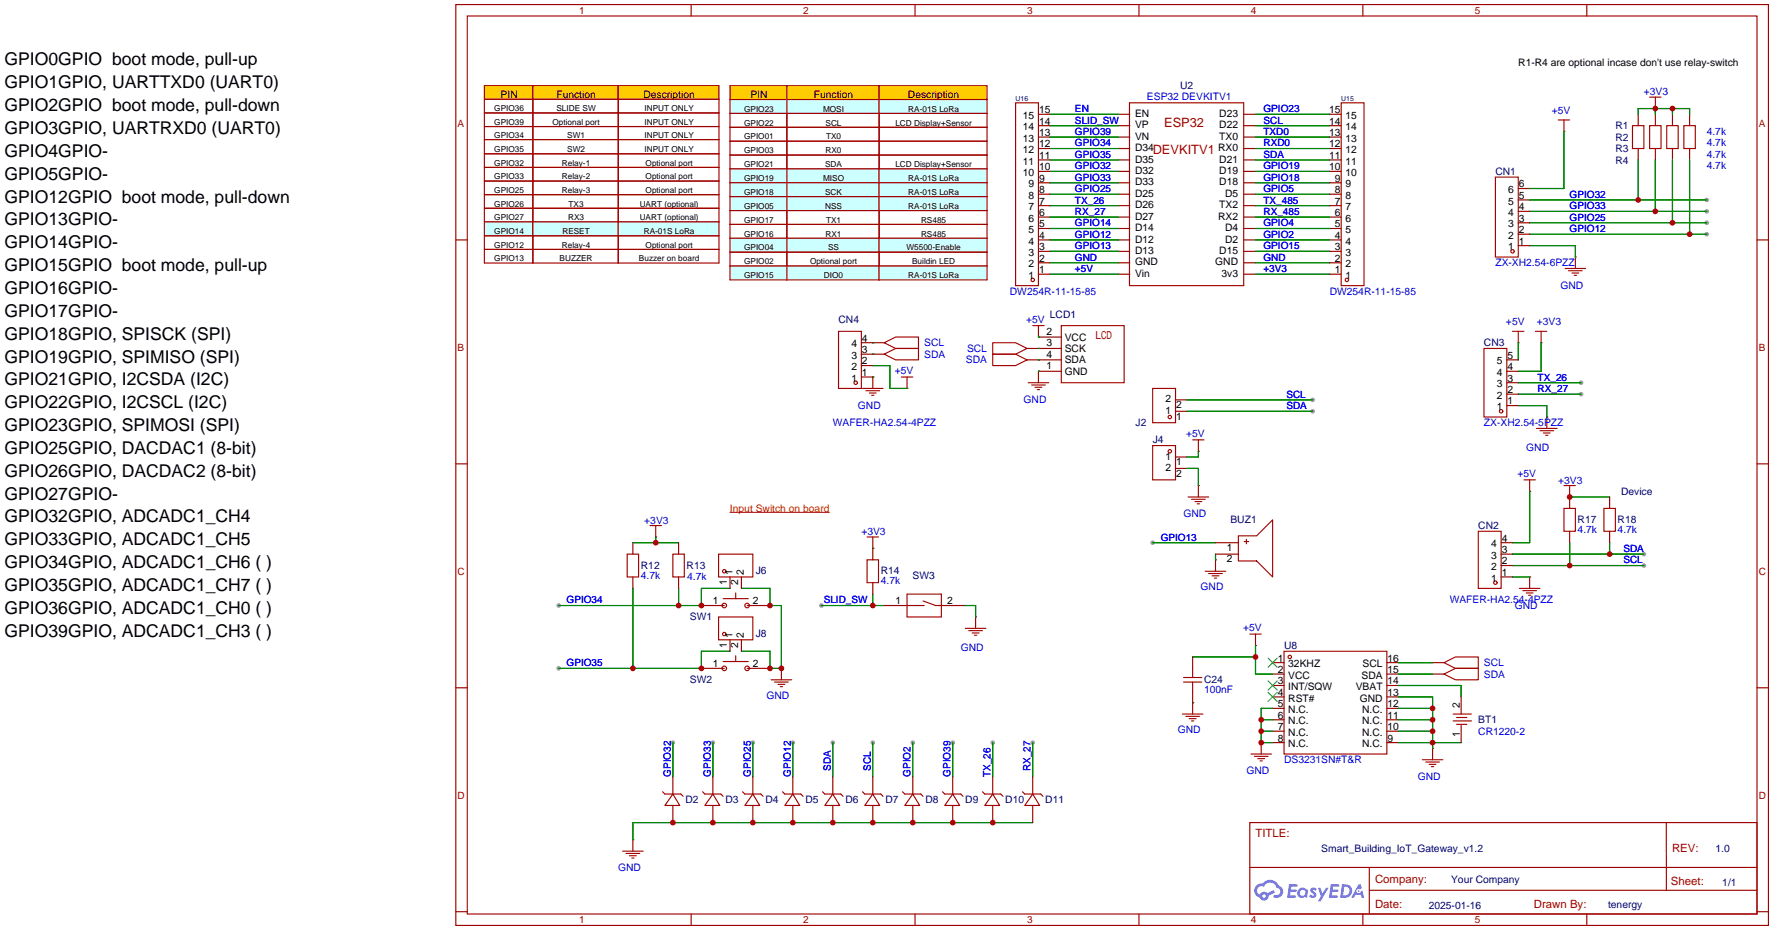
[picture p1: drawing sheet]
<svg xmlns="http://www.w3.org/2000/svg" width="394mm" height="207mm" viewBox="0 0 394 207" stroke-linecap="round" stroke-linejoin="round" font-family="sans-serif">
<g fill="#999">
<circle cx="256.3" cy="120.7" r=".51"/>
<circle cx="182.6" cy="134.6" r=".51"/>
<circle cx="124.2" cy="134.6" r=".51"/>
<circle cx="124.2" cy="148.6" r=".51"/>
<circle cx="365.5" cy="125.7" r=".51"/>
<circle cx="365.5" cy="123.2" r=".51"/>
<circle cx="351.5" cy="85.1" r=".51"/>
<circle cx="351.5" cy="87.6" r=".51"/>
<circle cx="149.6" cy="165.1" r=".51"/>
<circle cx="167.4" cy="165.1" r=".51"/>
<circle cx="158.5" cy="165.1" r=".51"/>
<circle cx="194.1" cy="165.1" r=".51"/>
<circle cx="202.9" cy="165.1" r=".51"/>
<circle cx="185.2" cy="165.1" r=".51"/>
<circle cx="176.3" cy="165.1" r=".51"/>
<circle cx="220.7" cy="165.1" r=".51"/>
<circle cx="229.6" cy="165.1" r=".51"/>
<circle cx="211.8" cy="165.1" r=".51"/>
<circle cx="379.5" cy="52.1" r=".51"/>
<circle cx="379.5" cy="49.5" r=".51"/>
<circle cx="379.5" cy="47" r=".51"/>
<circle cx="291.8" cy="91.4" r=".51"/>
<circle cx="291.8" cy="88.9" r=".51"/>
<circle cx="379.5" cy="44.5" r=".51"/>
</g>
<g fill="none" stroke="#a10000" stroke-width=".25">
<path d="M101.3 1h291.9v204.7h-291.9zM103.9 3.6h286.8v199.6h-286.8zM153.7 1v2.6M203.5 1v2.6M253.2 1v2.6M303 1v2.6M352.8 1v2.6M101.3 53.3h2.6M390.7 53.3h2.5M101.3 103.1h2.6M390.7 103.1h2.5M101.3 152.9h2.6"/>
<path d="M390.7 152.9h2.5M277.9 182.9h112.8v20.3h-112.8zM277.9 192.8h112.7M304.5 197.9h86.1M304.5 192.8v10.2M370.5 182.9v15M101.3 202.7h2.6M153.7 203.2v2.5M203.5 203.2v2.5M253.2 203.2v2.5M303 203.2v2.5M352.8 203.2v2.5"/>
<path d="M390.7 202.7h2.5"/>
</g>
<g fill="#5487ff">
<path d="M291.5 197.5l.5-.2 .4 .1 .3 .3-.2 .4a.33 .33 0 0 0-.3-.3 .33 .33 0 0 0-.3 .1v.1a.86 .86 0 0 1 .7 .7 .86 .86 0 0 1-.3 .8l-.6 .1-.7-.4 .4-.4 .5 .3 .2-.1v-.2a.88 .88 0 0 1-.6-1.3z"/>
<path d="M293 197.4h.6l.4 1.3 .8-1.3h.6l-1.8 3h-.6l.7-1.1z"/>
<path d="M286.6 196.6h1.7l.2 .1-.1 .4h-1.3l-.1 .6h1.1l.2 .3-.2 .3h-1.2l-.1 .8h1.2l.2 .2-.2 .2-1.8 .1z"/>
<path d="M295.9 196.6h1.6l.3 .1-.1 .4h-1.3l-.1 .6h1.1l.2 .3-.3 .3h-1.1l-.1 .8h1.2l.2 .2-.2 .2-1.8 .1z"/>
<path d="M302.1 196.6h.5l.2 .9-.4 .2a.5 .5 0 0 0-.8 .2 .5 .5 0 0 0 .3 .7 .5 .5 0 0 0 .7-.4l.3-.2 .4 1.6h-.5l-.2-.7h-1.2l-.4 .7h-.6z"/>
<path d="M298.4 196.6l-.4 3h.9a1.51 1.51 0 0 0 1.7-1.5 1.51 1.51 0 0 0-1.7-1.5zM298.9 197.1a1.02 1.02 0 0 1 1.1 1.2 1.02 1.02 0 0 1-1.4 .8z"/>
<path d="M288.9 197.6a1.11 1.11 0 0 0-.3 1.6 1.11 1.11 0 0 0 1.6 .2l.4 .2 .2-1.7-.4-.2a1.02 1.02 0 0 0-1.5-.1zM288.9 198.5a.67 .67 0 0 1 1.3 0 .67 .67 0 0 1-1.3 0z"/>
<path d="M279.3 196.9a1.58 1.58 0 0 0 .8 2.6 1.01 1.01 0 0 0 1.1 .7 1.01 1.01 0 0 0 .9-1.1l1.4-.7-.3-.5-1.4 .7-.2-.2a1.03 1.03 0 0 0-1.5 .5 1 1 0 0 1-.5-1.4 1 1 0 0 1 1.4-.3 1.49 1.49 0 0 1 1.6-1 1.49 1.49 0 0 1 1.3 1.2 .82 .82 0 0 1 .7 1.1 .82 .82 0 0 1-1.2 .5l-.2 .1v.3a1.4 1.4 0 0 0 1.9-.6 1.4 1.4 0 0 0-.8-1.9 2.19 2.19 0 0 0-3.7-.5l-.7 .1zM280.7 199.2a.39 .39 0 0 1 .7 0 .39 .39 0 0 1-.7 0z"/>
<circle cx="302.1" cy="198.1" r=".19"/>
</g>
<g fill="none" stroke="#870000" stroke-width=".25">
<path d="M248.7 25.4h2.5M248.7 27.9h2.5M248.7 30.5h2.5M248.7 33h2.5M248.7 35.6h2.5M248.7 38.1h2.5M276.6 25.4h2.5M276.6 27.9h2.5M276.6 30.5h2.5M276.6 33h2.5M276.6 35.6h2.5M276.6 38.1h2.5"/>
<path d="M364.2 25.4v2.5M364.2 33v2.6M368 24.1h.1M368 25.4v2.5M368 33v2.6M371.9 25.4v2.5M371.9 33v2.6M375.7 25.4v2.5M375.7 33v2.6M248.7 40.6h2.5M248.7 43.2h2.5M248.7 45.7h2.5"/>
<path d="M248.7 48.3h2.5M248.7 50.8h2.5M248.7 53.3h2.5M248.7 55.9h2.5M248.7 58.4h2.5M276.6 40.6h2.5M276.6 43.2h2.5M276.6 45.7h2.5M276.6 48.3h2.5M276.6 50.8h2.5M276.6 53.3h2.5M276.6 55.9h2.5"/>
<path d="M276.6 58.4h2.5M350.3 57.2h.1M248.7 61h2.5M276.6 61h2.5M337.6 76.2h.1M342.6 76.2h.1M261.4 91.4h2.5M261.4 88.9h2.5M343.9 92.7h.1M145.8 119.4h.1M261.4 101.6h2.5M261.4 104.1h2.5"/>
<path d="M266.4 108h.1M266.4 100.3h.1M340.1 109.2h.1M349 110.5h.1M349 110.5v2.5M349 118.1v2.6M357.9 110.5v2.5M357.9 118.1v2.6M140.7 120.7v2.5M140.7 128.3v2.5M150.9 120.7v2.5M150.9 128.3v2.5"/>
<path d="M156 134.6h5M162.3 128.3v2.5M164.8 128.3v2.5M166.1 134.6h5.1M194.1 121.9h.1M194.1 121.9v2.6M194.1 129.5v2.6M216.9 137.2h.1M270.3 124.5h.1M340.1 128.3h.1M156 148.6h5M162.3 142.2v2.6"/>
<path d="M164.8 142.2v2.6M166.1 148.6h5.1M173.7 148.6h.1M149.6 172.7v3.8M149.6 179.1v3.8M158.5 172.7v3.8M158.5 179.1v3.8M167.4 172.7v3.8M167.4 179.1v3.8M176.3 172.7v3.8M176.3 179.1v3.8M185.2 172.7v3.8"/>
<path d="M185.2 179.1v3.8M194.1 172.7v3.8M194.1 179.1v3.8M202.9 172.7v3.8M202.9 179.1v3.8M211.8 172.7v3.8M211.8 179.1v3.8M220.7 172.7v3.8M220.7 179.1v3.8M229.6 172.7v3.8M229.6 179.1v3.8M140.7 186.7h.1"/>
</g>
<g fill="none" stroke="#a10000" stroke-width=".25">
<path d="M251.1 22.9h25.4v40.6h-25.4zM363 27.9h2.5v5.1h-2.5zM366.8 27.9h2.5v5.1h-2.5zM366.8 21.6h2.5M368 21.6v2.5M370.6 27.9h2.5v5.1h-2.5zM374.4 27.9h2.5v5.1h-2.5zM348 59.7h4.6M350.3 57.2v2.5M336.3 73.7h2.5M337.6 73.7v2.5M341.4 73.7h2.5"/>
<path d="M342.6 73.7v2.5M348.7 60.2h3.1M349.5 60.7h1.5M350 61.2h.5M256.3 86.4h5.1v7.6h-5.1zM256.3 99.1h5.1v7.6h-5.1zM265.2 97.8h2.5M266.4 97.8v2.5M341.6 95.3h4.6M342.4 95.8h3M343.2 96.3h1.5M343.7 96.8h.5"/>
<path d="M343.9 92.7v2.6M144.5 116.8h2.6M145.8 116.8v2.6M192.8 119.4h2.5M194.1 119.4v2.5M264.2 110.5h4.5M264.9 111h3.1M265.7 111.5h1.5M266.2 112h.5M266.4 108v2.5M338.8 106.7h2.6M340.1 106.7v2.5"/>
<path d="M347.7 113h2.6v5.1h-2.6zM347.7 108h2.6M349 108v2.5M356.6 113h2.6v5.1h-2.6zM139.4 123.2h2.6v5.1h-2.6zM149.6 123.2h2.5v5.1h-2.5zM159.8 123.2h7.6v5.1h-7.6zM159.8 137.2h7.6v5h-7.6zM160.8 133.1h5.6M163.6 131.8v1.3M192.8 124.5h2.5v5h-2.5zM214.6 139.7h4.6"/>
<path d="M216.9 137.2v2.5M268 127h4.5M268.7 127.5h3.1M269.5 128h1.5M270 128.5h.5M270.3 124.5v2.5M337.8 130.8h4.6M338.6 131.3h3M339.3 131.8h1.6M339.9 132.3h.5M340.1 128.3v2.5M160.8 147.1h5.6"/>
<path d="M163.6 145.8v1.3M171.4 151.1h4.6M172.2 151.6h3.1M173 152.1h1.5M173.5 152.7h.5M173.7 148.6v2.5M215.4 140.2h3M216.2 140.7h1.5M216.7 141.2h.5M147.3 176l.5 .5h3.6l.5 .5M149.6 176.5l1.5 2.6h-3.3zM156.2 176l.5 .5h3.6l.5 .5"/>
<path d="M158.5 176.5l1.5 2.6h-3.3zM165.1 176l.5 .5h3.6l.5 .5M167.4 176.5l1.5 2.6h-3.3zM174 176l.5 .5h3.6l.5 .5M176.3 176.5l1.5 2.6h-3.3zM182.9 176l.5 .5h3.5l.6 .5M185.2 176.5l1.5 2.6h-3.3zM191.8 176l.5 .5h3.5l.5 .5M194.1 176.5l1.5 2.6h-3.3zM200.7 176l.5 .5h3.5l.5 .5M202.9 176.5l1.6 2.6h-3.3zM209.5 176l.6 .5h3.5l.5 .5"/>
<path d="M211.8 176.5l1.6 2.6h-3.3zM218.4 176l.5 .5h3.6l.5 .5M220.7 176.5l1.5 2.6h-3.3zM227.3 176l.5 .5h3.6l.5 .5M229.6 176.5l1.5 2.6h-3.3zM138.4 189.2h4.6M139.2 189.7h3M140 190.2h1.5M140.5 190.8h.5M140.7 186.7v2.5"/>
<circle cx="260.1" cy="92.7" r=".38"/>
<circle cx="260.1" cy="100.3" r=".38"/>
<circle cx="161" cy="134.6" r=".51"/>
<circle cx="161" cy="127" r=".38"/>
<circle cx="166.1" cy="134.6" r=".51"/>
<circle cx="161" cy="148.6" r=".51"/>
<circle cx="161" cy="141" r=".38"/>
<circle cx="166.1" cy="148.6" r=".51"/>
</g>
<g fill="none" stroke="#008700" stroke-width=".25">
<path d="M233.4 25.4h15.3M233.4 27.9h15.3M233.4 30.5h15.3M233.4 33h15.3M233.4 35.6h15.3M233.4 38.1h15.3M279.1 25.4h16.6M279.1 27.9h16.6M279.1 30.5h16.6M279.1 33h16.6M279.1 35.6h16.6M279.1 38.1h16.6"/>
<path d="M233.4 40.6h15.3M233.4 43.2h15.3M233.4 45.7h15.3M233.4 48.3h15.3M233.4 50.8h15.3M233.4 53.3h15.3M233.4 55.9h15.3M233.4 58.4h15.3M279.1 40.6h16.6M279.1 43.2h16.6M279.1 45.7h16.6M279.1 55.9h16.6"/>
<path d="M279.1 58.4h16.6M233.4 61h15.3M279.1 61h16.6M337.6 76.2v3.8M342.6 76.2v6.4h-5M337.6 85.1h13.9M337.6 87.6h13.9M337.6 90.2h6.3v2.5M145.8 119.4v1.3M340.1 109.2v11.5h-3.8M349 110.5h8.9M140.7 120.7h10.2"/>
<path d="M140.7 130.8v17.8M150.9 130.8v3.8M162.3 130.8h-6.3v3.8h-31.8M164.8 130.8h6.4v3.8h2.5v14h-2.5v-3.8h-6.4M182.6 134.6h14M194.1 121.9h.1M194.1 132.1v2.5M214.4 134.6h2.5v2.6M256.3 120.7h14M270.3 123.2v1.3M336.3 125.7h29.2M336.3 123.2h29.2"/>
<path d="M349 120.7v5M357.9 120.7v2.5M162.3 144.8h-6.3v3.8h-31.8M149.6 165.1v7.6M158.5 165.1v7.6M167.4 165.1v7.6M176.3 165.1v7.6M185.2 165.1v7.6M194.1 165.1v7.6M202.9 165.1v7.6M211.8 165.1v7.6M220.7 165.1v7.6"/>
<path d="M229.6 165.1v7.6M229.6 182.9h-88.9v3.8"/>
</g>
<path d="M107.7 19.1h10.8v3h-10.8z" fill="#fc0"/>
<path d="M107.7 19.1h10.8v3h-10.8z" fill="none" stroke="#a10000" stroke-width=".25"/>
<path d="M118.5 19.1h19v3h-19z" fill="#fc0"/>
<path d="M118.5 19.1h19v3h-19z" fill="none" stroke="#a10000" stroke-width=".25"/>
<path d="M137.5 19.1h22.4v3h-22.4z" fill="#fc0"/>
<path d="M107.7 25.1h52.2M107.7 28.1h52.2M107.7 31h52.2M107.7 34.2h52.2M107.7 37.2h52.2M118.5 22.1v27.2M159.9 22.1h-52.2v27.2h52.2v-30.2h-22.4v30.2M107.7 40.2h52.2M107.7 43.3h52.2M107.7 46.3h52.2" fill="none" stroke="#a10000" stroke-width=".25"/>
<path d="M107.7 49.3h10.8v3.1h-10.8z" fill="#cff"/>
<path d="M107.7 49.3h10.8v3.1h-10.8z" fill="none" stroke="#a10000" stroke-width=".25"/>
<path d="M118.5 49.3h19v3.1h-19z" fill="#cff"/>
<path d="M118.5 49.3h19v3.1h-19z" fill="none" stroke="#a10000" stroke-width=".25"/>
<path d="M137.5 49.3h22.4v3.1h-22.4z" fill="#cff"/>
<path d="M107.7 55.4h52.2M118.5 52.4v6.1M159.9 52.4h-52.2v6.1h52.2v-9.2h-22.4v9.2" fill="none" stroke="#a10000" stroke-width=".25"/>
<path d="M162.3 19.1h12.7v3h-12.7z" fill="#fc0"/>
<path d="M162.3 19.1h12.7v3h-12.7z" fill="none" stroke="#a10000" stroke-width=".25"/>
<path d="M175 19.1h20.5v3h-20.5z" fill="#fc0"/>
<path d="M175 19.1h20.5v3h-20.5z" fill="none" stroke="#a10000" stroke-width=".25"/>
<path d="M195.5 19.1h24v3h-24z" fill="#fc0"/>
<path d="M195.5 19.1h24v3h-24z" fill="none" stroke="#a10000" stroke-width=".25"/>
<path d="M162.3 22.1h12.7v3.1h-12.7z" fill="#cff"/>
<path d="M162.3 22.1h12.7v3.1h-12.7z" fill="none" stroke="#a10000" stroke-width=".25"/>
<path d="M175 22.1h20.5v3.1h-20.5z" fill="#cff"/>
<path d="M175 22.1h20.5v3.1h-20.5z" fill="none" stroke="#a10000" stroke-width=".25"/>
<path d="M195.5 22.1h24v3.1h-24z" fill="#cff"/>
<path d="M162.3 28.3h57.2M162.3 31.4h57.2M162.3 34.5h57.2M175 25.2v12.4M219.5 25.2h-57.2v12.4h57.2v-15.5h-24v15.5" fill="none" stroke="#a10000" stroke-width=".25"/>
<path d="M162.3 37.6h12.7v3h-12.7z" fill="#cff"/>
<path d="M162.3 37.6h12.7v3h-12.7z" fill="none" stroke="#a10000" stroke-width=".25"/>
<path d="M175 37.6h20.5v3h-20.5z" fill="#cff"/>
<path d="M175 37.6h20.5v3h-20.5z" fill="none" stroke="#a10000" stroke-width=".25"/>
<path d="M195.5 37.6h24v3h-24z" fill="#cff"/>
<path d="M195.5 37.6h24v3h-24z" fill="none" stroke="#a10000" stroke-width=".25"/>
<path d="M162.3 40.6h12.7v3.1h-12.7z" fill="#cff"/>
<path d="M162.3 40.6h12.7v3.1h-12.7z" fill="none" stroke="#a10000" stroke-width=".25"/>
<path d="M175 40.6h20.5v3.1h-20.5z" fill="#cff"/>
<path d="M175 40.6h20.5v3.1h-20.5z" fill="none" stroke="#a10000" stroke-width=".25"/>
<path d="M195.5 40.6h24v3.1h-24z" fill="#cff"/>
<path d="M195.5 40.6h24v3.1h-24z" fill="none" stroke="#a10000" stroke-width=".25"/>
<path d="M162.3 43.7h12.7v3.1h-12.7z" fill="#cff"/>
<path d="M162.3 43.7h12.7v3.1h-12.7z" fill="none" stroke="#a10000" stroke-width=".25"/>
<path d="M175 43.7h20.5v3.1h-20.5z" fill="#cff"/>
<path d="M175 43.7h20.5v3.1h-20.5z" fill="none" stroke="#a10000" stroke-width=".25"/>
<path d="M195.5 43.7h24v3.1h-24z" fill="#cff"/>
<path d="M162.3 49.9h57.2M175 46.8v6.2M219.5 46.8h-57.2v6.2h57.2v-9.3h-24v9.3" fill="none" stroke="#a10000" stroke-width=".25"/>
<path d="M162.3 53h12.7v3.1h-12.7z" fill="#cff"/>
<path d="M162.3 53h12.7v3.1h-12.7z" fill="none" stroke="#a10000" stroke-width=".25"/>
<path d="M175 53h20.5v3.1h-20.5z" fill="#cff"/>
<path d="M175 53h20.5v3.1h-20.5z" fill="none" stroke="#a10000" stroke-width=".25"/>
<path d="M195.5 53h24v3.1h-24z" fill="#cff"/>
<path d="M175 56.1v3M219.5 56.1h-57.2v3h57.2v-6.1h-24v6.1" fill="none" stroke="#a10000" stroke-width=".25"/>
<path d="M162.3 59.1h12.7v3.1h-12.7z" fill="#cff"/>
<path d="M162.3 59.1h12.7v3.1h-12.7z" fill="none" stroke="#a10000" stroke-width=".25"/>
<path d="M175 59.1h20.5v3.1h-20.5z" fill="#cff"/>
<path d="M175 59.1h20.5v3.1h-20.5z" fill="none" stroke="#a10000" stroke-width=".25"/>
<path d="M195.5 59.1h24v3.1h-24z" fill="#cff"/>
<g fill="none" stroke="#a10000" stroke-width=".25">
<path d="M225.8 22.9h5.1v40.6h-5.1zM298.2 22.9h5.1v40.6h-5.1zM332.5 39.4h5.1v17.8h-5.1zM346.5 26.7h2.5M347.7 26.7v2.5M195.5 59.1h24v3.1h-24zM186.4 73.7h5.1v12.7h-5.1zM196.6 78.7l2.5-1.2h5.1v2.5h-5.1zM196.6 76.2l2.5-1.3h5.1v2.6h-5.1zM220.7 76.2h5.1l2.5 1.3-2.5 1.2h-5.1zM220.7 78.7h5.1l2.5 1.3-2.5 1.3h-5.1zM229.6 72.4h2.6"/>
<path d="M230.9 72.4v2.5M236 72.4h13.9v12.7h-13.9zM329.9 77.5h5.1v15.2h-5.1zM191.8 86.4h4.5M192.5 86.9h3.1M193.3 87.4h1.5M193.8 87.9h.5M194.1 83.8v2.6M200.4 83.8h2.5M201.7 83.8v2.6M228.6 85.1h4.6M229.4 85.6h3"/>
<path d="M230.1 86.1h1.5M230.6 86.6h.5M230.9 82.6v2.5M275.3 119.1h4.1l3.6-3.5v12.7l-3.6-3.6h-4.1zM277.1 119.9v1M328.7 118.1h5.1v12.7h-5.1zM201.7 132.1h7.6v5.1h-7.6zM201.7 134.6h3.8M205.2 133.6l2.8 1h1.3M276.6 120.4h1M262.9 158.8h4.6M263.1 151.6h4.1"/>
<path d="M263.1 150.6h4.1M263.7 159.3h3M264.4 159.8h1.5M265.2 148.6v2M265.2 151.6v2.1M265.2 156.2v2.6M277.9 141h2.5M279.1 141v2.5M285.5 144.8h22.9v22.8h-22.9zM321.1 147.3l2.5-1.2h5.1v2.5h-5.1zM321.1 149.9l2.5-1.3h5.1v2.5h-5.1zM323.1 158.8h4.1"/>
<path d="M323.8 159.5h2.3M264.9 160.3h.5M278.1 167.6h4.6M278.9 168.1h3M279.7 168.7h1.5M280.2 169.2h.5M280.4 165.1v2.5M316.2 168.9h4.6M317 169.4h3M317.8 169.9h1.5M318.3 170.4h.5M318.5 166.4v2.5"/>
<path d="M323.1 160.3h4.1M323.8 161h2.3"/>
<circle cx="336.3" cy="55.9" r=".38"/>
<circle cx="229.6" cy="62.2" r=".38"/>
<circle cx="299.5" cy="62.2" r=".38"/>
<circle cx="190.2" cy="85.1" r=".38"/>
<circle cx="333.8" cy="91.4" r=".38"/>
<circle cx="332.5" cy="129.5" r=".38"/>
<circle cx="286.8" cy="146.1" r=".38"/>
</g>
<g fill="none" stroke="#008700" stroke-width=".25">
<path d="M347.7 29.2v12.7h-7.6M364.2 25.4v-1.3h11.5v1.3M364.2 35.6v8.9M368 24.1v1.3M368 35.6v11.4M371.9 24.1v1.3M371.9 35.6v13.9M375.7 35.6v16.5M279.1 50.8h16.6M279.1 48.3h16.6M279.1 53.3h16.6M340.1 52.1h39.4"/>
<path d="M340.1 49.5h39.4M340.1 47h39.4M340.1 54.6h10.2v2.6M340.1 44.5h39.4M194.1 78.7h.1M194.1 76.2h.1M230.9 74.9h.1M230.9 77.5h.1M194.1 83.8h.1M194.1 81.3h3.8v5.1h3.8M230.9 82.6h.1M230.9 80h.1"/>
<path d="M263.9 91.4h27.9M263.9 88.9h27.9M263.9 104.1h2.5v3.9M266.4 100.3v1.3h-2.5M336.3 128.3h3.8M265.2 156.2h.1M265.2 146.1h13.9M279.1 143.5v6.4h3.9M283 157.5h-2.6v7.6h2.6M310.9 147.3h7.6M310.9 149.9h7.6M310.9 154.9h7.6v11.5"/>
<path d="M310.9 157.5h7.6M310.9 152.4h14v2.5M280.4 162.6h2.6M280.4 160h2.6M310.9 165.1h14M310.9 162.6h7.6M310.9 160h7.6"/>
</g>
<g fill="none" stroke="#870000" stroke-width=".25">
<path d="M230.9 38.1h2.5M230.9 35.6h2.5M230.9 33h2.5M230.9 30.5h2.5M230.9 27.9h2.5M230.9 25.4h2.5M295.7 38.1h2.5M295.7 35.6h2.5M295.7 33h2.5M295.7 30.5h2.5M295.7 27.9h2.5M295.7 25.4h2.5"/>
<path d="M347.7 29.2h.1M230.9 58.4h2.5M230.9 55.9h2.5M230.9 53.3h2.5M230.9 50.8h2.5M230.9 48.3h2.5M230.9 45.7h2.5M230.9 43.2h2.5M230.9 40.6h2.5M295.7 58.4h2.5M295.7 55.9h2.5M295.7 53.3h2.5"/>
<path d="M295.7 50.8h2.5M295.7 48.3h2.5M295.7 45.7h2.5M295.7 43.2h2.5M295.7 40.6h2.5M337.6 54.6h2.5M337.6 52.1h2.5M337.6 49.5h2.5M337.6 47h2.5M337.6 44.5h2.5M337.6 41.9h2.5M191.5 78.7h5.1"/>
<path d="M191.5 76.2h5.1M228.3 77.5h7.7M230.9 74.9h.1M230.9 74.9h5.1M230.9 61h2.5M295.7 61h2.5M191.5 83.8h2.6M191.5 81.3h2.6M194.1 83.8h.1M201.7 86.4h.1M228.3 80h7.7M230.9 82.6h.1"/>
<path d="M230.9 82.6h5.1M335 82.6h2.6M335 80h2.6M335 90.2h2.6M335 87.6h2.6M335 85.1h2.6M196.6 134.6h5.1M209.3 134.6h5.1M270.3 123.2h5M270.3 120.7h5M333.8 128.3h2.5M333.8 125.7h2.5"/>
<path d="M333.8 123.2h2.5M333.8 120.7h2.5M265.2 156.2h.1M265.2 146.1v2.5M265.2 153.7v2.5M279.1 143.5h.1M283 147.3h2.5M283 149.9h2.5M283 152.4h2.5M283 154.9h2.5M283 157.5h2.5M308.4 147.3h2.5"/>
<path d="M308.4 149.9h2.5M308.4 152.4h2.5M308.4 154.9h2.5M308.4 157.5h2.5M318.5 147.3h2.6M318.5 149.9h2.6M324.9 154.9v3.9M280.4 165.1h.1M283 160h2.5M283 162.6h2.5M283 165.1h2.5M308.4 160h2.5"/>
<path d="M308.4 162.6h2.5M308.4 165.1h2.5M318.5 166.4h.1M324.9 161.3v3.8"/>
</g>
<path d="M162.3 113.9h22.1" fill="none" stroke="#f00" stroke-width=".22"/>
<path d="M281.9 146.3l2.1 2M281.9 151.4l2.1 2M281.9 153.9l2.1 2.1M284 146.3l-2.1 2M284 151.4l-2.1 2M284 153.9l-2.1 2.1" fill="none" stroke="#3c3" stroke-width=".25"/>
<g fill="#c00">
<circle cx="194.1" cy="134.6" r=".63"/>
<circle cx="145.8" cy="120.6" r=".63"/>
<circle cx="150.9" cy="134.6" r=".63"/>
<circle cx="156" cy="134.6" r=".63"/>
<circle cx="156" cy="148.6" r=".63"/>
<circle cx="140.7" cy="148.6" r=".63"/>
<circle cx="349" cy="125.7" r=".63"/>
<circle cx="357.9" cy="123.2" r=".63"/>
<circle cx="220.7" cy="182.9" r=".63"/>
<circle cx="211.8" cy="182.9" r=".63"/>
<circle cx="202.9" cy="182.9" r=".63"/>
<circle cx="194.1" cy="182.9" r=".63"/>
<circle cx="185.2" cy="182.9" r=".63"/>
<circle cx="176.3" cy="182.9" r=".63"/>
<circle cx="167.4" cy="182.9" r=".63"/>
<circle cx="158.5" cy="182.9" r=".63"/>
<circle cx="149.6" cy="182.9" r=".63"/>
<circle cx="349" cy="110.5" r=".63"/>
<circle cx="171.2" cy="148.6" r=".63"/>
<circle cx="173.7" cy="148.6" r=".63"/>
<circle cx="171.2" cy="134.6" r=".63"/>
<circle cx="371.9" cy="24.1" r=".63"/>
<circle cx="368" cy="24.1" r=".63"/>
<circle cx="375.7" cy="52.1" r=".63"/>
<circle cx="371.9" cy="49.5" r=".63"/>
<circle cx="368" cy="47" r=".63"/>
<circle cx="318.5" cy="165.1" r=".63"/>
<circle cx="318.5" cy="162.6" r=".63"/>
<circle cx="318.5" cy="160" r=".63"/>
<circle cx="318.5" cy="157.5" r=".63"/>
<circle cx="279.1" cy="146" r=".63"/>
<circle cx="280.4" cy="165.1" r=".63"/>
<circle cx="280.4" cy="162.6" r=".63"/>
<circle cx="280.4" cy="160" r=".63"/>
<circle cx="364.2" cy="44.4" r=".63"/>
</g>
<g font-size="3.9">
<text x="1" y="14.6">GPIO0GPIO boot mode, pull-up</text>
<text x="1" y="19.6">GPIO1GPIO, UARTTXD0 (UART0)</text>
<text x="1" y="24.7">GPIO2GPIO boot mode, pull-down</text>
<text x="1" y="29.8">GPIO3GPIO, UARTRXD0 (UART0)</text>
<text x="1" y="34.9">GPIO4GPIO-</text>
<text x="1" y="40">GPIO5GPIO-</text>
<text x="1" y="45">GPIO12GPIO boot mode, pull-down</text>
<text x="1" y="50.1">GPIO13GPIO-</text>
<text x="1" y="55.2">GPIO14GPIO-</text>
<text x="1" y="60.3">GPIO15GPIO boot mode, pull-up</text>
<text x="1" y="65.4">GPIO16GPIO-</text>
<text x="1" y="70.4">GPIO17GPIO-</text>
<text x="1" y="75.5">GPIO18GPIO, SPISCK (SPI)</text>
<text x="1" y="80.6">GPIO19GPIO, SPIMISO (SPI)</text>
<text x="1" y="85.7">GPIO21GPIO, I2CSDA (I2C)</text>
<text x="1" y="90.8">GPIO22GPIO, I2CSCL (I2C)</text>
<text x="1" y="95.8">GPIO23GPIO, SPIMOSI (SPI)</text>
<text x="1" y="100.9">GPIO25GPIO, DACDAC1 (8-bit)</text>
<text x="1" y="106">GPIO26GPIO, DACDAC2 (8-bit)</text>
<text x="1" y="111.1">GPIO27GPIO-</text>
<text x="1" y="116.2">GPIO32GPIO, ADCADC1_CH4</text>
<text x="1" y="121.2">GPIO33GPIO, ADCADC1_CH5</text>
<text x="1" y="126.3">GPIO34GPIO, ADCADC1_CH6 ( )</text>
<text x="1" y="131.4">GPIO35GPIO, ADCADC1_CH7 ( )</text>
<text x="1" y="136.5">GPIO36GPIO, ADCADC1_CH0 ( )</text>
<text x="1" y="141.6">GPIO39GPIO, ADCADC1_CH3 ( )</text>
</g>
<g font-size="2.9" fill="#a00000">
<text x="258.8" y="28.3">ESP32</text>
<text x="256.3" y="34.1">DEVKITV1</text>
</g>
<g font-size="2.5" fill="#a00000">
<text x="279.1" y="186">TITLE:</text>
<text x="371.8" y="189.4">REV:</text>
<text x="305.7" y="196.3">Company:</text>
<text x="371.5" y="196.7">Sheet:</text>
<text x="305.7" y="201.8">Date:</text>
<text x="341" y="201.9">Drawn By:</text>
</g>
<text font-size="2.4" fill="#a00000" x="243.6" y="75.5">LCD</text>
<g font-size="2.3">
<text x="337.6" y="14.8">R1-R4 are optional incase don't use relay-switch</text>
<text x="111.3" y="21.9">PIN</text>
<text x="123.7" y="21.9">Function</text>
<text x="143.1" y="21.9">Description</text>
<text x="166.8" y="21.9">PIN</text>
<text x="180.9" y="21.9">Function</text>
<text x="201.9" y="21.9">Description</text>
<text x="227.4" y="29">14</text>
<text x="227.4" y="26.4">15</text>
<text x="231" y="27.7">14</text>
<text x="231" y="25.1">15</text>
<text x="252.4" y="26">EN</text>
<text x="252.4" y="28.5">VP</text>
<text x="271.1" y="26">D23</text>
<text x="271.1" y="28.5">D22</text>
<text x="295.5" y="27.7">14</text>
<text x="295.5" y="25.1">15</text>
<text x="299.1" y="29">14</text>
<text x="299.1" y="26.4">15</text>
<text x="227.4" y="34">12</text>
<text x="227.4" y="31.5">13</text>
<text x="231" y="35.3">11</text>
<text x="231" y="32.8">12</text>
<text x="231" y="30.2">13</text>
<text x="252.4" y="31.1">VN</text>
<text x="252.4" y="33.6">D34</text>
<text x="270.8" y="33.6">RX0</text>
<text x="271.1" y="31.1">TX0</text>
<text x="295.5" y="35.3">11</text>
<text x="295.5" y="32.8">12</text>
<text x="295.5" y="30.2">13</text>
<text x="299.1" y="34">12</text>
<text x="299.1" y="31.5">13</text>
<text x="227.4" y="39.1">10</text>
<text x="227.4" y="36.6">11</text>
<text x="228.7" y="41.7">9</text>
<text x="231" y="40.4">9</text>
<text x="231" y="37.8">10</text>
<text x="252.4" y="36.1">D35</text>
<text x="252.4" y="38.7">D32</text>
<text x="252.4" y="41.2">D33</text>
<text x="271.1" y="36.1">D21</text>
<text x="271.1" y="38.7">D19</text>
<text x="271.1" y="41.2">D18</text>
<text x="295.5" y="37.8">10</text>
<text x="296.8" y="40.4">9</text>
<text x="299.1" y="41.7">9</text>
<text x="299.1" y="39.1">10</text>
<text x="299.1" y="36.6">11</text>
<text x="337.7" y="41.7">6</text>
<text x="228.7" y="46.7">7</text>
<text x="228.7" y="44.2">8</text>
<text x="231" y="45.5">7</text>
<text x="231" y="42.9">8</text>
<text x="252.4" y="43.8">D25</text>
<text x="252.4" y="46.3">D26</text>
<text x="271.1" y="46.3">TX2</text>
<text x="272.4" y="43.8">D5</text>
<text x="296.8" y="45.5">7</text>
<text x="296.8" y="42.9">8</text>
<text x="299.1" y="46.7">7</text>
<text x="299.1" y="44.2">8</text>
<text x="335.4" y="45.5">5</text>
<text x="335.4" y="42.9">6</text>
<text x="337.7" y="46.7">4</text>
<text x="337.7" y="44.2">5</text>
<text x="228.7" y="51.8">5</text>
<text x="228.7" y="49.3">6</text>
<text x="231" y="53.1">4</text>
<text x="231" y="50.5">5</text>
<text x="231" y="48">6</text>
<text x="252.4" y="48.8">D27</text>
<text x="252.4" y="51.4">D14</text>
<text x="252.4" y="53.9">D12</text>
<text x="270.8" y="48.8">RX2</text>
<text x="272.4" y="51.4">D4</text>
<text x="272.4" y="53.9">D2</text>
<text x="296.8" y="53.1">4</text>
<text x="296.8" y="50.5">5</text>
<text x="296.8" y="48">6</text>
<text x="299.1" y="51.8">5</text>
<text x="299.1" y="49.3">6</text>
<text x="335.4" y="53.1">2</text>
<text x="335.4" y="50.5">3</text>
<text x="335.4" y="48">4</text>
<text x="337.7" y="51.8">2</text>
<text x="337.7" y="49.3">3</text>
<text x="228.7" y="59.4">2</text>
<text x="228.7" y="56.9">3</text>
<text x="228.7" y="54.4">4</text>
<text x="231" y="58.2">2</text>
<text x="231" y="55.6">3</text>
<text x="252.4" y="56.5">D13</text>
<text x="252.4" y="59">GND</text>
<text x="270.2" y="59">GND</text>
<text x="271.1" y="56.5">D15</text>
<text x="296.8" y="58.2">2</text>
<text x="296.8" y="55.6">3</text>
<text x="299.1" y="59.4">2</text>
<text x="299.1" y="56.9">3</text>
<text x="299.1" y="54.4">4</text>
<text x="335.4" y="55.6">1</text>
<text x="337.7" y="54.4">1</text>
<text x="228.7" y="62">1</text>
<text x="231" y="60.7">1</text>
<text x="252.4" y="61.5">Vin</text>
<text x="271.6" y="61.5">3v3</text>
<text x="296.8" y="60.7">1</text>
<text x="299.1" y="62">1</text>
<text x="189.3" y="77.2">4</text>
<text x="191.6" y="75.9">4</text>
<text x="232.7" y="74.5">2</text>
<text x="232.7" y="77">3</text>
<text x="236.7" y="75.7">VCC</text>
<text x="189.3" y="82.3">2</text>
<text x="189.3" y="79.8">3</text>
<text x="191.6" y="83.6">1</text>
<text x="191.6" y="81">2</text>
<text x="191.6" y="78.5">3</text>
<text x="232.7" y="82.1">1</text>
<text x="232.7" y="79.5">4</text>
<text x="236.7" y="83.3">GND</text>
<text x="236.7" y="78.3">SCK</text>
<text x="236.7" y="80.8">SDA</text>
<text x="332.8" y="83.6">4</text>
<text x="332.8" y="81">5</text>
<text x="335.2" y="82.3">4</text>
<text x="335.2" y="79.8">5</text>
<text x="189.3" y="84.8">1</text>
<text x="259.2" y="89.5">2</text>
<text x="332.8" y="88.6">2</text>
<text x="332.8" y="86.1">3</text>
<text x="335.2" y="89.9">1</text>
<text x="335.2" y="87.4">2</text>
<text x="335.2" y="84.8">3</text>
<text x="259.2" y="92">1</text>
<text x="261.5" y="93.3">1</text>
<text x="261.5" y="90.7">2</text>
<text x="332.8" y="91.2">1</text>
<text x="259.2" y="102.2">1</text>
<text x="259.2" y="104.7">2</text>
<text x="261.5" y="103.4">1</text>
<text x="261.5" y="106">2</text>
<text x="272.8" y="122.5">1</text>
<text x="272.8" y="125">2</text>
<text x="331.5" y="124.2">3</text>
<text x="331.5" y="121.7">4</text>
<text x="333.9" y="125.5">2</text>
<text x="333.9" y="122.9">3</text>
<text x="333.9" y="120.4">4</text>
<text x="161.6" y="130.2" transform="rotate(-90 161.6 130.2)">1</text>
<text x="162.8" y="127.8" transform="rotate(-90 162.8 127.8)">1</text>
<text x="164.1" y="130.2" transform="rotate(-90 164.1 130.2)">2</text>
<text x="165.4" y="127.8" transform="rotate(-90 165.4 127.8)">2</text>
<text x="331.5" y="129.3">1</text>
<text x="331.5" y="126.7">2</text>
<text x="333.9" y="128">1</text>
<text x="158.5" y="134.4">1</text>
<text x="167.4" y="134.4">2</text>
<text x="199.1" y="134.4">1</text>
<text x="210.6" y="134.4">2</text>
<text x="162.8" y="141.8" transform="rotate(-90 162.8 141.8)">1</text>
<text x="165.4" y="141.8" transform="rotate(-90 165.4 141.8)">2</text>
<text x="158.5" y="148.3">1</text>
<text x="161.6" y="144.1" transform="rotate(-90 161.6 144.1)">1</text>
<text x="164.1" y="144.1" transform="rotate(-90 164.1 144.1)">2</text>
<text x="167.4" y="148.3">2</text>
<text x="284.1" y="147.1">1</text>
<text x="284.1" y="149.6">2</text>
<text x="286.4" y="148.3">32KHZ</text>
<text x="303" y="148.3">SCL</text>
<text x="308.5" y="149.6">15</text>
<text x="308.5" y="147.1">16</text>
<text x="284.1" y="152.1">3</text>
<text x="284.1" y="154.7">4</text>
<text x="286.4" y="150.9">VCC</text>
<text x="286.4" y="153.4">INT/SQW</text>
<text x="286.4" y="156">RST#</text>
<text x="301.4" y="153.4">VBAT</text>
<text x="302.3" y="156">GND</text>
<text x="302.7" y="150.9">SDA</text>
<text x="308.5" y="154.7">13</text>
<text x="308.5" y="152.1">14</text>
<text x="284.1" y="157.2">5</text>
<text x="284.1" y="159.8">6</text>
<text x="286.4" y="158.5">N.C.</text>
<text x="286.4" y="161">N.C.</text>
<text x="302.8" y="161">N.C.</text>
<text x="302.8" y="158.5">N.C.</text>
<text x="308.5" y="159.8">11</text>
<text x="308.5" y="157.2">12</text>
<text x="324.6" y="157.5" transform="rotate(-90 324.6 157.5)">2</text>
<text x="284.1" y="162.3">7</text>
<text x="284.1" y="164.8">8</text>
<text x="286.4" y="163.6">N.C.</text>
<text x="286.4" y="166.1">N.C.</text>
<text x="302.8" y="166.1">N.C.</text>
<text x="302.8" y="163.6">N.C.</text>
<text x="308.5" y="164.8">9</text>
<text x="308.5" y="162.3">10</text>
<text x="324.6" y="163.8" transform="rotate(-90 324.6 163.8)">1</text>
</g>
<g font-size="2.3" fill="#00f">
<text x="255" y="22.3">ESP32 DEVKITV1</text>
<text x="365.5" y="21.2">+3V3</text>
<text x="345" y="25.3">+5V</text>
<text x="379.5" y="32.5">4.7k</text>
<text x="379.5" y="35.1">4.7k</text>
<text x="379.5" y="30">4.7k</text>
<text x="379.5" y="37.6">4.7k</text>
<text x="332.5" y="59.2">ZX-XH2.54-6PZZ</text>
<text x="224.5" y="65.6">DW254R-11-15-85</text>
<text x="295.7" y="65.6">DW254R-11-15-85</text>
<text x="347" y="64.2">GND</text>
<text x="228.2" y="71.8">+5V</text>
<text x="205.5" y="77">SCL</text>
<text x="334.8" y="72.3">+5V</text>
<text x="341.7" y="72.3">+3V3</text>
<text x="199" y="83.2">+5V</text>
<text x="205.5" y="79.5">SDA</text>
<text x="214.8" y="80.8">SDA</text>
<text x="215" y="78.3">SCL</text>
<text x="227.6" y="89.6">GND</text>
<text x="185.2" y="94.8">WAFER-HA2.54-4PZZ</text>
<text x="190.8" y="90.8">GND</text>
<text x="329.9" y="94.8">ZX-XH2.54-5PZZ</text>
<text x="263.7" y="97.2">+5V</text>
<text x="339.3" y="100.2">GND</text>
<text x="337.4" y="106">+5V</text>
<text x="346.5" y="107.6">+3V3</text>
<text x="143.3" y="116.5">+3V3</text>
<text x="191.5" y="119">+3V3</text>
<text x="263.1" y="115">GND</text>
<text x="350.8" y="118.6">4.7k</text>
<text x="359.7" y="118.5">4.7k</text>
<text x="142.5" y="128.6">4.7k</text>
<text x="152.8" y="129">4.7k</text>
<text x="195.8" y="129.9">4.7k</text>
<text x="267" y="131.2">GND</text>
<text x="322.3" y="134.1">WAFER-HA2.54-4PZZ</text>
<text x="336.8" y="135.3">GND</text>
<text x="276.4" y="140.3">+5V</text>
<text x="213.6" y="144.7">GND</text>
<text x="329.9" y="148.1">SCL</text>
<text x="170.4" y="155.3">GND</text>
<text x="267.7" y="154.1">100nF</text>
<text x="329.9" y="150.7">SDA</text>
<text x="261.9" y="163">GND</text>
<text x="328.7" y="163.4">CR1220-2</text>
<text x="277.1" y="172.1">GND</text>
<text x="285.5" y="169.7">DS3231SN#T&amp;R</text>
<text x="315.2" y="173.4">GND</text>
<text x="137.4" y="193.7">GND</text>
</g>
<g font-size="2.3" fill="#000080">
<text x="262.4" y="19.7">U2</text>
<text x="359.2" y="28.7">R1</text>
<text x="359.2" y="31.3">R2</text>
<text x="359.2" y="33.8">R3</text>
<text x="332.5" y="38.9">CN1</text>
<text x="359.2" y="36.4">R4</text>
<text x="186.4" y="71.9">CN4</text>
<text x="233.4" y="70.6">LCD1</text>
<text x="329.9" y="77">CN3</text>
<text x="252.5" y="94.7">J2</text>
<text x="256.3" y="98.6">J4</text>
<text x="360.4" y="110">Device</text>
<text x="273.6" y="116.3">BUZ1</text>
<text x="328.7" y="117.6">CN2</text>
<text x="350.8" y="116.3">R17</text>
<text x="359.7" y="116.3">R18</text>
<text x="142.5" y="126.4">R12</text>
<text x="152.7" y="126.4">R13</text>
<text x="168" y="127.7">J6</text>
<text x="195.8" y="127.7">R14</text>
<text x="202.9" y="128.8">SW3</text>
<text x="153.4" y="137.9">SW1</text>
<text x="168" y="141.7">J8</text>
<text x="285.5" y="144.3">U8</text>
<text x="153.4" y="151.8">SW2</text>
<text x="267.7" y="151.8">C24</text>
<text x="328.7" y="160.8">BT1</text>
<text x="152.4" y="178.5">D2</text>
<text x="161.3" y="178.5">D3</text>
<text x="170.2" y="178.5">D4</text>
<text x="179.1" y="178.5">D5</text>
<text x="188" y="178.5">D6</text>
<text x="196.8" y="178.5">D7</text>
<text x="205.7" y="178.5">D8</text>
<text x="214.6" y="178.5">D9</text>
<text x="223.5" y="178.5">D10</text>
<text x="232.4" y="178.5">D11</text>
<text x="293.8" y="189.4">Smart_Building_IoT_Gateway_v1.2</text>
<text x="381.4" y="189.5">1.0</text>
<text x="322.6" y="196.4">Your Company</text>
<text x="382.9" y="196.9">1/1</text>
<text x="317.7" y="202">2025-01-16</text>
<text x="357.5" y="202">tenergy</text>
</g>
<text font-size="2.3" fill="#f00" x="162.3" y="113.8">Input Switch on board</text>
<g font-size="2.2" fill="#a00000">
<text x="128.8" y="3.1">1</text>
<text x="178.6" y="3.1">2</text>
<text x="228.3" y="3.1">3</text>
<text x="278.1" y="3.1">4</text>
<text x="327.9" y="3.1">5</text>
<text x="101.7" y="28.3">A</text>
<text x="391" y="28.3">A</text>
<text x="101.7" y="78.1">B</text>
<text x="391" y="78.1">B</text>
<text x="101.7" y="127.9">C</text>
<text x="391" y="127.9">C</text>
<text x="101.7" y="177.7">D</text>
<text x="391" y="177.7">D</text>
<text x="128.8" y="205.2">1</text>
<text x="178.6" y="205.2">2</text>
<text x="228.3" y="205.2">3</text>
<text x="278.1" y="205.2">4</text>
<text x="327.9" y="205.2">5</text>
</g>
<g font-size="2.2" fill="#00f">
<text x="239" y="24.9">EN</text>
<text x="239" y="27.5">SLID_SW</text>
<text x="280.9" y="24.9">GPIO23</text>
<text x="280.9" y="27.5">SCL</text>
<text x="239" y="30">GPIO39</text>
<text x="239" y="32.6">GPIO34</text>
<text x="239" y="35.1">GPIO35</text>
<text x="280.9" y="30">TXD0</text>
<text x="280.9" y="32.6">RXD0</text>
<text x="280.9" y="35.1">SDA</text>
<text x="239" y="37.6">GPIO32</text>
<text x="239" y="40.2">GPIO33</text>
<text x="280.9" y="37.6">GPIO19</text>
<text x="280.9" y="40.2">GPIO18</text>
<text x="239" y="42.7">GPIO25</text>
<text x="239" y="45.3">TX_26</text>
<text x="239" y="47.8">RX_27</text>
<text x="280.9" y="42.7">GPIO5</text>
<text x="280.9" y="45.3">TX_485</text>
<text x="280.9" y="47.8">RX_485</text>
<text x="349" y="46.5">GPIO33</text>
<text x="349" y="44">GPIO32</text>
<text x="239" y="50.3">GPIO14</text>
<text x="239" y="52.9">GPIO12</text>
<text x="280.9" y="50.3">GPIO4</text>
<text x="280.9" y="52.9">GPIO2</text>
<text x="349" y="51.6">GPIO12</text>
<text x="349" y="49.1">GPIO25</text>
<text x="239" y="55.4">GPIO13</text>
<text x="239" y="58">GND</text>
<text x="280.9" y="55.4">GPIO15</text>
<text x="280.9" y="58">GND</text>
<text x="239" y="60.5">+5V</text>
<text x="280.9" y="60.5">+3V3</text>
<text x="286" y="88.4">SCL</text>
<text x="341.9" y="84.6">TX_26</text>
<text x="341.9" y="87.2">RX_27</text>
<text x="286" y="91">SDA</text>
<text x="258.1" y="120.2">GPIO13</text>
<text x="360.9" y="125.3">SCL</text>
<text x="360.9" y="122.7">SDA</text>
<text x="126" y="134.2">GPIO34</text>
<text x="183.1" y="134.2">SLID_SW</text>
<text x="126" y="148.1">GPIO35</text>
<text x="149.1" y="172.7" transform="rotate(-90 149.1 172.7)">GPIO32</text>
<text x="158" y="172.7" transform="rotate(-90 158 172.7)">GPIO33</text>
<text x="166.9" y="172.7" transform="rotate(-90 166.9 172.7)">GPIO25</text>
<text x="175.8" y="172.7" transform="rotate(-90 175.8 172.7)">GPIO12</text>
<text x="184.7" y="171.4" transform="rotate(-90 184.7 171.4)">SDA</text>
<text x="193.6" y="171.4" transform="rotate(-90 193.6 171.4)">SCL</text>
<text x="202.5" y="172.7" transform="rotate(-90 202.5 172.7)">GPIO2</text>
<text x="211.4" y="172.7" transform="rotate(-90 211.4 172.7)">GPIO39</text>
<text x="220.3" y="172.7" transform="rotate(-90 220.3 172.7)">TX_26</text>
<text x="229.1" y="171.4" transform="rotate(-90 229.1 171.4)">RX_27</text>
</g>
<g font-size="1.8">
<text x="109.9" y="24.8">GPIO36</text>
<text x="109.9" y="27.8">GPIO39</text>
<text x="122.9" y="27.8">Optional port</text>
<text x="123.7" y="24.8">SLIDE SW</text>
<text x="143.3" y="24.8">INPUT ONLY</text>
<text x="143.3" y="27.8">INPUT ONLY</text>
<text x="165.4" y="24.8">GPIO23</text>
<text x="165.4" y="27.9">GPIO22</text>
<text x="183" y="24.8">MOSI</text>
<text x="183.6" y="27.9">SCL</text>
<text x="199.1" y="27.9">LCD Display+Sensor</text>
<text x="201.9" y="24.8">RA-01S LoRa</text>
<text x="109.9" y="30.7">GPIO34</text>
<text x="109.9" y="33.8">GPIO35</text>
<text x="126.1" y="30.7">SW1</text>
<text x="126.1" y="33.8">SW2</text>
<text x="143.3" y="30.7">INPUT ONLY</text>
<text x="143.3" y="33.8">INPUT ONLY</text>
<text x="165.4" y="31">GPIO01</text>
<text x="165.4" y="34.1">GPIO03</text>
<text x="183.6" y="34.1">RX0</text>
<text x="183.7" y="31">TX0</text>
<text x="109.9" y="36.9">GPIO32</text>
<text x="109.9" y="39.9">GPIO33</text>
<text x="124.9" y="36.9">Relay-1</text>
<text x="124.9" y="39.9">Relay-2</text>
<text x="143.5" y="36.9">Optional port</text>
<text x="143.5" y="39.9">Optional port</text>
<text x="165.4" y="37.2">GPIO21</text>
<text x="165.4" y="40.3">GPIO19</text>
<text x="183" y="40.3">MISO</text>
<text x="183.5" y="37.2">SDA</text>
<text x="199.1" y="37.2">LCD Display+Sensor</text>
<text x="201.9" y="40.3">RA-01S LoRa</text>
<text x="109.9" y="42.9">GPIO25</text>
<text x="109.9" y="46">GPIO26</text>
<text x="124.9" y="42.9">Relay-3</text>
<text x="126.4" y="46">TX3</text>
<text x="142.2" y="46">UART (optional)</text>
<text x="143.5" y="42.9">Optional port</text>
<text x="165.4" y="43.3">GPIO18</text>
<text x="165.4" y="46.4">GPIO05</text>
<text x="183.5" y="43.3">SCK</text>
<text x="183.5" y="46.4">NSS</text>
<text x="201.9" y="43.3">RA-01S LoRa</text>
<text x="201.9" y="46.4">RA-01S LoRa</text>
<text x="109.9" y="49">GPIO27</text>
<text x="109.9" y="52">GPIO14</text>
<text x="125" y="52">RESET</text>
<text x="126.3" y="49">RX3</text>
<text x="142.2" y="49">UART (optional)</text>
<text x="143.1" y="52">RA-01S LoRa</text>
<text x="165.4" y="49.5">GPIO17</text>
<text x="165.4" y="52.6">GPIO16</text>
<text x="183.6" y="52.6">RX1</text>
<text x="183.7" y="49.5">TX1</text>
<text x="204.8" y="49.5">RS485</text>
<text x="204.8" y="52.6">RS485</text>
<text x="109.9" y="55.1">GPIO12</text>
<text x="109.9" y="58.1">GPIO13</text>
<text x="124.4" y="58.1">BUZZER</text>
<text x="124.9" y="55.1">Relay-4</text>
<text x="142.1" y="58.1">Buzzer on board</text>
<text x="143.5" y="55.1">Optional port</text>
<text x="165.4" y="55.7">GPIO04</text>
<text x="165.4" y="58.8">GPIO02</text>
<text x="180.1" y="58.8">Optional port</text>
<text x="184.1" y="55.7">SS</text>
<text x="201.5" y="55.7">W5500-Enable</text>
<text x="202.8" y="58.8">Buildin LED</text>
<text x="165.4" y="61.9">GPIO15</text>
<text x="183.2" y="61.9">DIO0</text>
<text x="201.9" y="61.9">RA-01S LoRa</text>
</g>
<g font-size="1.5" fill="#000080">
<text x="225.8" y="22.5">U16</text>
<text x="298.2" y="22.5">U15</text>
</g>
</svg>
